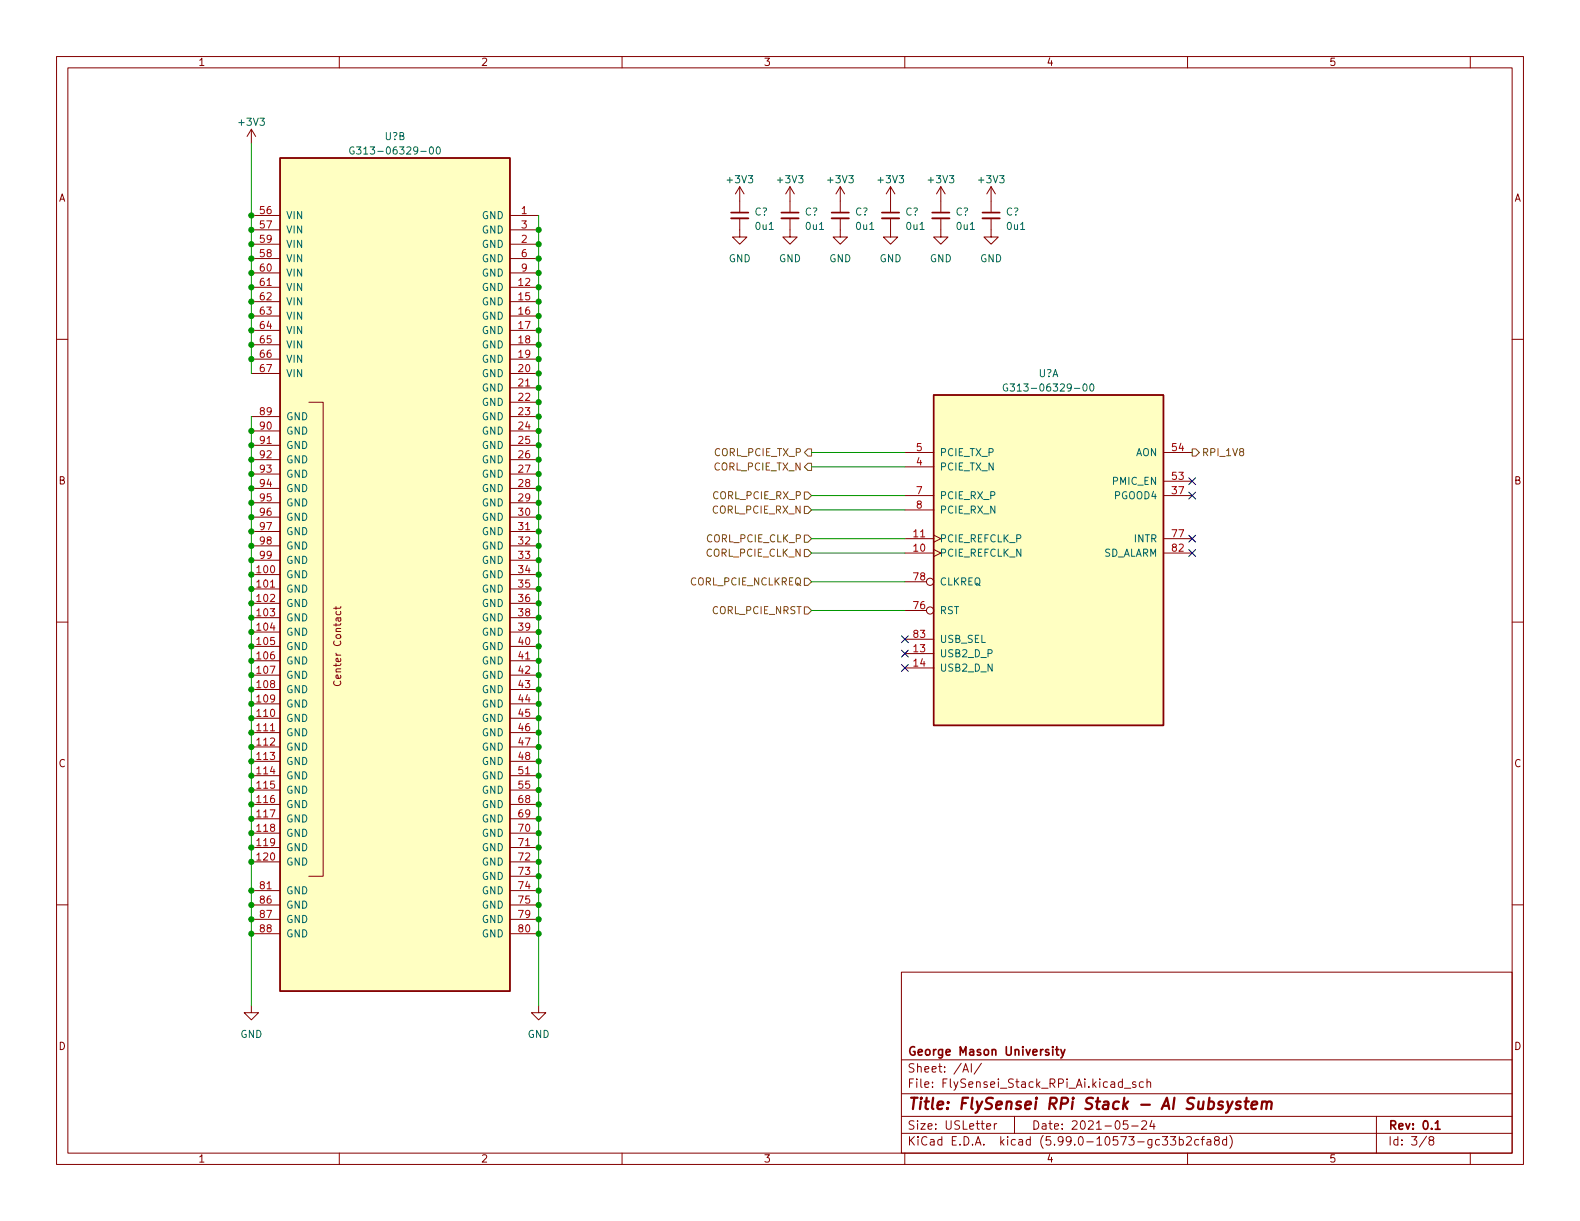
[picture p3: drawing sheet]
<svg xmlns="http://www.w3.org/2000/svg" width="279mm" height="216mm" viewBox="0 0 279 216" stroke-linecap="round" stroke-linejoin="round" font-family="sans-serif">
<g fill="none" stroke="#840000" stroke-width=".18">
<path d="M10 10h259.4v195.9h-259.4zM12 12h255.4v191.9h-255.4zM60 10v2M110 10v2M160 10v2M210 10v2M260 10v2M44.4 22.9l-.7 1.2M44.4 22.9v2.5M44.4 22.9l.8 1.2M44.4 38.1h5.1M90.2 38.1h5"/>
<path d="M130.8 38.6v3.3h1.3l-1.3 1.3-1.3-1.3h1.3M130.8 33l-.8 1.3M130.8 33v4.6M130.8 33l.8 1.3M139.7 38.6v3.3h1.3l-1.3 1.3-1.3-1.3h1.3M139.7 33v4.6M139.7 33l-.8 1.3M139.7 33l.8 1.3M148.6 38.6v3.3h1.3l-1.3 1.3-1.3-1.3h1.3M148.6 33l-.8 1.3M148.6 33v4.6M148.6 33l.8 1.3"/>
<path d="M157.5 38.6v3.3h1.2l-1.2 1.3-1.3-1.3h1.3M157.5 33v4.6M157.5 33l-.8 1.3M157.5 33l.7 1.3M166.4 38.6v3.3h1.2l-1.2 1.3-1.3-1.3h1.3M166.4 33v4.6M166.4 33l-.8 1.3M166.4 33l.7 1.3M175.3 38.6v3.3h1.2l-1.2 1.3-1.3-1.3h1.3M175.3 33l-.8 1.3M175.3 33v4.6M175.3 33l.7 1.3"/>
<path d="M10 60h2M44.4 50.8h5.1M44.4 53.3h5.1M44.4 55.9h5.1M44.4 58.4h5.1M44.4 43.2h5.1M44.4 40.6h5.1M44.4 45.7h5.1M44.4 48.3h5.1M90.2 50.8h5M90.2 53.3h5M90.2 55.9h5"/>
<path d="M90.2 58.4h5M90.2 43.2h5M90.2 40.6h5M90.2 45.7h5M90.2 48.3h5M267.4 60h2M44.4 61h5.1M44.4 63.5h5.1M44.4 66h5.1M44.4 73.7h5.1M44.4 76.2h5.1M44.4 78.7h5.1"/>
<path d="M54.6 71.1h2.5v83.8h-2.5M90.2 61h5M90.2 63.5h5M90.2 66h5M90.2 68.6h5M90.2 71.1h5M90.2 73.7h5M90.2 76.2h5M90.2 78.7h5M44.4 81.3h5.1M44.4 83.8h5.1M44.4 86.4h5.1"/>
<path d="M44.4 88.9h5.1M44.4 91.4h5.1M44.4 94h5.1M44.4 96.5h5.1M44.4 99.1h5.1M90.2 81.3h5M90.2 83.8h5M90.2 86.4h5M90.2 88.9h5M90.2 91.4h5M90.2 94h5M90.2 96.5h5"/>
<path d="M90.2 99.1h5M160 97.8h5.1M160 95.3h5.1M160 87.6h5.1M160 82.6h5.1M160 80h5.1M160 90.2h5.1M165.1 97.2l1.3 .6-1.3 .6M165.1 94.6l1.3 .7-1.3 .6M205.7 97.8h5.1M205.7 95.3h5.1M205.7 87.6h5.1"/>
<path d="M205.7 80h5.1M205.7 85.1h5.1M10 110h2M44.4 101.6h5.1M44.4 104.1h5.1M44.4 106.7h5.1M44.4 109.2h5.1M44.4 111.8h5.1M44.4 114.3h5.1M44.4 116.8h5.1M44.4 119.4h5.1M59.4 107.3v.4"/>
<path d="M59.5 108.1l-.1 .4 .3 .2 .5-.1v-.5M60.3 107.3l-.2 .3h-1.1M90.2 101.6h5M90.2 104.1h5M90.2 106.7h5M90.2 109.2h5M90.2 111.8h5M90.2 114.3h5M90.2 116.8h5M90.2 119.4h5M160 115.6h5.1M160 118.1h5.1"/>
<path d="M160 108h3.8M160 102.9h3.8M160 113h5.1M267.4 110h2M44.4 121.9h5.1M44.4 124.5h5.1M44.4 127h5.1M44.4 129.5h5.1M44.4 132.1h5.1M44.4 134.6h5.1M44.4 137.2h5.1M44.4 139.7h5.1"/>
<path d="M59.1 120.4a.6 .6 0 0 0 .4 .9 .6 .6 0 0 0 .8-.6l-.2-.3M90.2 121.9h5M90.2 124.5h5M90.2 127h5M90.2 129.5h5M90.2 132.1h5M90.2 134.6h5M90.2 137.2h5M90.2 139.7h5M10 160h2M44.4 142.2h5.1M44.4 144.8h5.1"/>
<path d="M44.4 147.3h5.1M44.4 149.9h5.1M44.4 152.4h5.1M44.4 157.5h5.1M90.2 142.2h5M90.2 144.8h5M90.2 147.3h5M90.2 149.9h5M90.2 152.4h5M90.2 154.9h5M90.2 157.5h5M267.4 160h2"/>
<path d="M44.4 177.8v1.3h1.3l-1.3 1.2-1.2-1.2h1.2M44.4 160h5.1M44.4 162.6h5.1M44.4 165.1h5.1M90.2 160h5M90.2 162.6h5M90.2 165.1h5M95.2 177.8v1.3h1.3l-1.3 1.2-1.2-1.2h1.2M159.4 171.9h108v32h-108zM159.4 197.4h108M159.4 193.4h108M159.4 187.4h108"/>
<path d="M170.3 189.6l.5-1.5 .5 1.5M170.4 189.1h.7M171.8 188.1v1.5M173.5 188l-1.2 1.9M174.5 199.2l.7-.2-.1-.3h-.4l-.2 .2v.7h.6M175.8 198.7v1M176.3 198.7h-.3l-.2 .3M179.4 197.4v3M198.8 192.4h1.2M199.4 198.2h-.7l-.1 .7 .2-.2 .5 .1 .2 .2-.1 .5-.2 .2-.6-.2M200.1 199.1h1.2M200.8 191.4l-.3-.1-.2 .2v.2l.5 .2v.3h-.5"/>
<path d="M201.9 198.3l.6-.1 .2 .1 .1 .3-1 1.1h1M202.2 191.4l-.4-.1-.3 .3v.4l.1 .2h.6M202.8 191.4l.2-.1 .4 .1 .1 .9M202.8 190.8v1.5M203.7 198.1l-.4 1.1h1M204 198.7v1M243.4 197.4v6.5M60 203.9v2M110 203.9v2M159.4 200.4h108M160 203.9v2M205.5 201h1l-.5 .5 .4 .2v.6l-.2 .2h-.4l-.3-.2"/>
<path d="M207 201h.9l-.5 .5 .4 .2v.6l-.2 .2h-.4l-.2-.2M208.5 201.5h.5l.3 .3v.4l-.2 .2h-.6M208.5 201v1.5M209.8 201.1l.6-.1 .2 .1 .1 .3-.9 1.1h.9M210 203.9v2M212 201.5h-.5l-.2 .3v.4l.1 .2h.6M212.4 201.5h.6M213 201l-.4 .2v1.3M213.5 201.5h.5l.1 1M214.1 201.8l-.5 .1a.29 .29 0 0 0-.2 .3 .29 .29 0 0 0 .2 .3l.5-.1M215 201.6l-.2-.3v-.2l.2-.1h.5l.1 .3-.1 .2-.6 .2-.1 .2v.4l.2 .2h.3l.3-.3-.1-.4-.2-.2M216.9 201.5h-.4l-.3 .3v.4l.1 .2h.6"/>
<path d="M216.9 201v1.5M217.5 200.8a1.72 1.72 0 0 1 0 2.2M252.3 200.9l-1.3 1.9M253 201.6l-.3-.3 .1-.2 .2-.1h.4l.1 .3v.2l-.7 .2-.1 .2v.3l.3 .3h.3l.2-.3v-.4l-.2-.2M260 203.9v2"/>
<circle cx="164.5" cy="107.9" r=".63"/>
<circle cx="164.5" cy="102.9" r=".63"/>
</g>
<path d="M129.3 37.6h3M138.2 37.6h3M147.1 37.6h3M156 37.6h3M164.8 37.6h3.1M173.7 37.6h3.1M186.7 185.6h.5M186.9 185.1v1.3l.3 .2M187.6 185.6l.4 1M188.3 185.6l-.5 1.3-.2 .2M253.8 198.6l.4-.4v1.5M253.8 199.7h.9" fill="none" stroke="#840000" stroke-width=".3"/>
<path d="M217 194.8l.3 1.3M218 194.8l-.9 1.8-.3 .2M219.4 194.9a.49 .49 0 0 0-.8 .3l.1 .1 .6 .2 .1 .2-.1 .3-.2 .1-.6-.1M220.1 194.8h.7M220.4 194.1l-.2 1.7 .1 .2 .4 .1M221.3 195.4l1-.2v-.3l-.2-.1-.6 .1-.2 .9 .2 .3 .6-.1M223.2 195a.49 .49 0 0 1 .8 .1l-.1 1M223.2 194.8l-.1 1.3M224 195.1a.5 .5 0 0 1 .8-.2v1.2" fill="none" stroke="#840000" stroke-width=".4"/>
<g fill="#ffffc2" stroke="#ffffc2" stroke-width=".18">
<path d="M165.1 69.9h40.6v58.4h-40.6z"/>
<path d="M49.5 27.9h40.7v147.4h-40.7z"/>
</g>
<path d="M49.5 27.9h40.7v147.4h-40.7zM165.1 69.9h40.6v58.4h-40.6z" fill="none" stroke="#840000" stroke-width=".25"/>
<path d="M62.6 26a.59 .59 0 0 0-.8 .6 .59 .59 0 0 0 .8 .6v-.5h-.2M63 26h.8l-.4 .5 .4 .1v.5l-.2 .1-.6-.1M76 26.1l.2-.1a.68 .68 0 0 1 .5 .6 .68 .68 0 0 1-.5 .6l-.2-.1-.1-.3zM77.3 26.1l.1-.1a.68 .68 0 0 1 .5 .6 .68 .68 0 0 1-.5 .6l-.1-.1-.2-.3zM178.1 67.9a.59 .59 0 0 0-.7 .6 .59 .59 0 0 0 .7 .6l.1-.5h-.2M178.6 67.9h.8l-.4 .5 .3 .1v.5l-.1 .2-.6-.2M191.7 67.9h.1a.68 .68 0 0 1 .4 .6 .68 .68 0 0 1-.4 .7 .84 .84 0 0 1-.1-1.3zM192.9 67.9h.1a.68 .68 0 0 1 .4 .6 .68 .68 0 0 1-.4 .7 .84 .84 0 0 1-.1-1.3z" fill="none" stroke="#006464" stroke-width=".18"/>
<path d="M129.3 38.6h3M138.2 38.6h3M147.1 38.6h3M156 38.6h3M164.8 38.6h3.1M173.7 38.6h3.1" fill="none" stroke="#840000" stroke-width=".33"/>
<path d="M142.9 79.4h.6v1.2h-.6l-.7-.6zM210.8 79.4h.7l.6 .6-.6 .6h-.7zM142.2 97.2h.7l.6 .6-.6 .6h-.7zM142.2 94.6h.7l.6 .7-.6 .6h-.7zM142.2 89.5h.7l.6 .7-.6 .6h-.7zM142.2 87h.7l.6 .6-.6 .7h-.7zM142.9 81.9h.6v1.3h-.6l-.7-.6zM142.2 102.2h.7l.6 .7-.6 .6h-.7zM142.2 107.3h.7l.6 .7-.6 .6h-.7z" fill="none" stroke="#725600" stroke-width=".18"/>
<path d="M44.4 25.4v40.6M95.2 38.1v139.7M44.4 73.7v104.1M143.5 97.8h16.5M143.5 95.3h16.5M143.5 87.6h16.5M143.5 90.2h16.5M143.5 80h16.5M143.5 82.6h16.5M143.5 102.9h16.5M143.5 108h16.5" fill="none" stroke="#009600" stroke-width=".18"/>
<g fill="none" stroke="#000084" stroke-width=".18">
<path d="M210.2 97.2l1.2 1.2M210.2 87l1.2 1.2M210.2 84.5l1.2 1.2M210.2 94.6l1.2 1.3M211.4 97.2l-1.2 1.2M211.4 87l-1.2 1.2M211.4 84.5l-1.2 1.2M211.4 94.6l-1.2 1.3M159.4 115l1.2 1.2M159.4 112.4l1.2 1.2M159.4 117.5l1.2 1.2M160.6 115l-1.2 1.2"/>
<path d="M160.6 112.4l-1.2 1.2M160.6 117.5l-1.2 1.2"/>
</g>
<g fill="#009600" stroke="#009600" stroke-width=".18">
<circle cx="44.4" cy="101.6" r=".46"/>
<circle cx="44.4" cy="104.1" r=".46"/>
<circle cx="44.4" cy="106.7" r=".46"/>
<circle cx="44.4" cy="114.3" r=".46"/>
<circle cx="44.4" cy="116.8" r=".46"/>
<circle cx="44.4" cy="119.4" r=".46"/>
<circle cx="44.4" cy="127" r=".46"/>
<circle cx="44.4" cy="129.5" r=".46"/>
<circle cx="44.4" cy="132.1" r=".46"/>
<circle cx="44.4" cy="109.2" r=".46"/>
<circle cx="44.4" cy="111.8" r=".46"/>
<circle cx="44.4" cy="121.9" r=".46"/>
<circle cx="44.4" cy="124.5" r=".46"/>
<circle cx="44.4" cy="88.9" r=".46"/>
<circle cx="44.4" cy="91.4" r=".46"/>
<circle cx="44.4" cy="94" r=".46"/>
<circle cx="95.2" cy="96.5" r=".46"/>
<circle cx="95.2" cy="99.1" r=".46"/>
<circle cx="95.2" cy="101.6" r=".46"/>
<circle cx="44.4" cy="96.5" r=".46"/>
<circle cx="44.4" cy="99.1" r=".46"/>
<circle cx="95.2" cy="91.4" r=".46"/>
<circle cx="95.2" cy="94" r=".46"/>
<circle cx="44.4" cy="139.7" r=".46"/>
<circle cx="44.4" cy="142.2" r=".46"/>
<circle cx="44.4" cy="144.8" r=".46"/>
<circle cx="44.4" cy="152.4" r=".46"/>
<circle cx="44.4" cy="157.5" r=".46"/>
<circle cx="44.4" cy="134.6" r=".46"/>
<circle cx="44.4" cy="137.2" r=".46"/>
<circle cx="44.4" cy="147.3" r=".46"/>
<circle cx="44.4" cy="149.9" r=".46"/>
<circle cx="44.4" cy="160" r=".46"/>
<circle cx="44.4" cy="162.6" r=".46"/>
<circle cx="44.4" cy="165.1" r=".46"/>
<circle cx="95.2" cy="142.2" r=".46"/>
<circle cx="95.2" cy="144.8" r=".46"/>
<circle cx="95.2" cy="147.3" r=".46"/>
<circle cx="95.2" cy="154.9" r=".46"/>
<circle cx="95.2" cy="157.5" r=".46"/>
<circle cx="95.2" cy="160" r=".46"/>
<circle cx="95.2" cy="137.2" r=".46"/>
<circle cx="95.2" cy="139.7" r=".46"/>
<circle cx="95.2" cy="149.9" r=".46"/>
<circle cx="95.2" cy="152.4" r=".46"/>
<circle cx="95.2" cy="162.6" r=".46"/>
<circle cx="95.2" cy="165.1" r=".46"/>
<circle cx="44.4" cy="81.3" r=".46"/>
<circle cx="44.4" cy="83.8" r=".46"/>
<circle cx="44.4" cy="86.4" r=".46"/>
<circle cx="44.4" cy="76.2" r=".46"/>
<circle cx="44.4" cy="78.7" r=".46"/>
<circle cx="44.4" cy="61" r=".46"/>
<circle cx="44.4" cy="63.5" r=".46"/>
<circle cx="44.4" cy="38.1" r=".46"/>
<circle cx="44.4" cy="40.6" r=".46"/>
<circle cx="44.4" cy="43.2" r=".46"/>
<circle cx="44.4" cy="45.7" r=".46"/>
<circle cx="44.4" cy="48.3" r=".46"/>
<circle cx="44.4" cy="50.8" r=".46"/>
<circle cx="44.4" cy="53.3" r=".46"/>
<circle cx="44.4" cy="55.9" r=".46"/>
<circle cx="44.4" cy="58.4" r=".46"/>
<circle cx="95.2" cy="45.7" r=".46"/>
<circle cx="95.2" cy="48.3" r=".46"/>
<circle cx="95.2" cy="50.8" r=".46"/>
<circle cx="95.2" cy="53.3" r=".46"/>
<circle cx="95.2" cy="55.9" r=".46"/>
<circle cx="95.2" cy="58.4" r=".46"/>
<circle cx="95.2" cy="66" r=".46"/>
<circle cx="95.2" cy="68.6" r=".46"/>
<circle cx="95.2" cy="71.1" r=".46"/>
<circle cx="95.2" cy="73.7" r=".46"/>
<circle cx="95.2" cy="76.2" r=".46"/>
<circle cx="95.2" cy="40.6" r=".46"/>
<circle cx="95.2" cy="43.2" r=".46"/>
<circle cx="95.2" cy="61" r=".46"/>
<circle cx="95.2" cy="63.5" r=".46"/>
<circle cx="95.2" cy="104.1" r=".46"/>
<circle cx="95.2" cy="106.7" r=".46"/>
<circle cx="95.2" cy="109.2" r=".46"/>
<circle cx="95.2" cy="111.8" r=".46"/>
<circle cx="95.2" cy="114.3" r=".46"/>
<circle cx="95.2" cy="116.8" r=".46"/>
<circle cx="95.2" cy="119.4" r=".46"/>
<circle cx="95.2" cy="121.9" r=".46"/>
<circle cx="95.2" cy="129.5" r=".46"/>
<circle cx="95.2" cy="132.1" r=".46"/>
<circle cx="95.2" cy="134.6" r=".46"/>
<circle cx="95.2" cy="124.5" r=".46"/>
<circle cx="95.2" cy="127" r=".46"/>
<circle cx="95.2" cy="78.7" r=".46"/>
<circle cx="95.2" cy="81.3" r=".46"/>
<circle cx="95.2" cy="83.8" r=".46"/>
<circle cx="95.2" cy="86.4" r=".46"/>
<circle cx="95.2" cy="88.9" r=".46"/>
</g>
<text font-size="2.8" fill="#840000" x="160.4" y="196.2">Title: FlySensei RPi Stack - AI Subsystem</text>
<g font-size="2.1" fill="#840000">
<text x="160.4" y="189.7">Sheet: /AI/</text>
<text x="160.4" y="186.7">George Mason University</text>
<text x="160.4" y="192.4">File: FlySensei_Stack_RPi_Ai.kicad_sch</text>
<text x="160.4" y="202.5">KiCad E.D.A. kicad (5.99.0-10573-gc33b2cfa8d)</text>
<text x="160.4" y="199.7">Size: USLetter</text>
<text x="182.4" y="199.7">Date: 2021-05-24</text>
<text x="245.4" y="199.7">Rev: 0.1</text>
<text x="245.4" y="202.5">Id: 3/8</text>
</g>
<g font-size="1.8" fill="#840000">
<text x="35" y="11.6">1</text>
<text x="85" y="11.6">2</text>
<text x="135" y="11.6">3</text>
<text x="185" y="11.6">4</text>
<text x="235" y="11.6">5</text>
<text x="10.3" y="35.6">A</text>
<text x="267.7" y="35.6">A</text>
<text x="10.3" y="85.7">B</text>
<text x="267.7" y="85.7">B</text>
<text x="60.3" y="120.6" transform="rotate(-90 60.3 120.6)">Center Contact</text>
<text x="10.3" y="135.6">C</text>
<text x="267.7" y="135.6">C</text>
<text x="10.3" y="185.7">D</text>
<text x="267.7" y="185.7">D</text>
<text x="35" y="205.6">1</text>
<text x="85" y="205.6">2</text>
<text x="135" y="205.6">3</text>
<text x="185" y="205.6">4</text>
<text x="235" y="205.6">5</text>
</g>
<g font-size="1.8" fill="#006464">
<text x="42.4" y="22.2">+3V3</text>
<text x="63.7" y="27.3">G313-06329-00</text>
<text x="68" y="24.8">U?B</text>
<text x="128.7" y="32.4">+3V3</text>
<text x="137.6" y="32.4">+3V3</text>
<text x="146.5" y="32.4">+3V3</text>
<text x="155.4" y="32.4">+3V3</text>
<text x="164.3" y="32.4">+3V3</text>
<text x="173.2" y="32.4">+3V3</text>
<text x="50.5" y="38.7">VIN</text>
<text x="50.5" y="41.3">VIN</text>
<text x="85.2" y="38.7">GND</text>
<text x="85.2" y="41.3">GND</text>
<text x="133.4" y="38.1">C?</text>
<text x="133.7" y="40.6">0u1</text>
<text x="142.3" y="38.1">C?</text>
<text x="142.6" y="40.6">0u1</text>
<text x="151.2" y="38.1">C?</text>
<text x="151.5" y="40.6">0u1</text>
<text x="160.1" y="38.1">C?</text>
<text x="160.4" y="40.6">0u1</text>
<text x="169" y="38.1">C?</text>
<text x="169.2" y="40.6">0u1</text>
<text x="177.9" y="38.1">C?</text>
<text x="178.1" y="40.6">0u1</text>
<text x="50.5" y="46.4">VIN</text>
<text x="50.5" y="43.8">VIN</text>
<text x="85.2" y="43.8">GND</text>
<text x="85.2" y="46.4">GND</text>
<text x="128.8" y="46.4">GND</text>
<text x="137.7" y="46.4">GND</text>
<text x="146.6" y="46.4">GND</text>
<text x="155.5" y="46.4">GND</text>
<text x="164.4" y="46.4">GND</text>
<text x="173.3" y="46.4">GND</text>
<text x="50.5" y="48.9">VIN</text>
<text x="50.5" y="51.4">VIN</text>
<text x="50.5" y="54">VIN</text>
<text x="85.2" y="51.4">GND</text>
<text x="85.2" y="54">GND</text>
<text x="85.2" y="48.9">GND</text>
<text x="50.5" y="56.5">VIN</text>
<text x="50.5" y="59.1">VIN</text>
<text x="85.2" y="56.5">GND</text>
<text x="85.2" y="59.1">GND</text>
<text x="50.5" y="61.6">VIN</text>
<text x="50.5" y="64.1">VIN</text>
<text x="85.2" y="61.6">GND</text>
<text x="85.2" y="64.1">GND</text>
<text x="50.5" y="66.7">VIN</text>
<text x="85.2" y="66.7">GND</text>
<text x="85.2" y="69.2">GND</text>
<text x="85.2" y="71.8">GND</text>
<text x="179.2" y="69.2">G313-06329-00</text>
<text x="183.6" y="66.7">U?A</text>
<text x="50.5" y="74.3">GND</text>
<text x="50.5" y="76.8">GND</text>
<text x="85.2" y="74.3">GND</text>
<text x="85.2" y="76.8">GND</text>
<text x="50.5" y="79.4">GND</text>
<text x="50.5" y="81.9">GND</text>
<text x="85.2" y="79.4">GND</text>
<text x="85.2" y="81.9">GND</text>
<text x="166.1" y="83.2">PCIE_TX_N</text>
<text x="166.1" y="80.6">PCIE_TX_P</text>
<text x="200.8" y="80.6">AON</text>
<text x="50.5" y="84.5">GND</text>
<text x="50.5" y="87">GND</text>
<text x="50.5" y="89.5">GND</text>
<text x="85.2" y="84.5">GND</text>
<text x="85.2" y="87">GND</text>
<text x="85.2" y="89.5">GND</text>
<text x="166.1" y="88.3">PCIE_RX_P</text>
<text x="196.9" y="85.7">PMIC_EN</text>
<text x="197.2" y="88.3">PGOOD4</text>
<text x="50.5" y="92.1">GND</text>
<text x="50.5" y="94.6">GND</text>
<text x="85.2" y="92.1">GND</text>
<text x="85.2" y="94.6">GND</text>
<text x="166.1" y="95.9">PCIE_REFCLK_P</text>
<text x="166.1" y="90.8">PCIE_RX_N</text>
<text x="200.6" y="95.9">INTR</text>
<text x="50.5" y="97.2">GND</text>
<text x="50.5" y="99.7">GND</text>
<text x="85.2" y="97.2">GND</text>
<text x="85.2" y="99.7">GND</text>
<text x="166.1" y="98.4">PCIE_REFCLK_N</text>
<text x="194.9" y="98.4">SD_ALARM</text>
<text x="50.5" y="102.2">GND</text>
<text x="50.5" y="104.8">GND</text>
<text x="50.5" y="107.3">GND</text>
<text x="85.2" y="102.2">GND</text>
<text x="85.2" y="104.8">GND</text>
<text x="85.2" y="107.3">GND</text>
<text x="166.1" y="103.5">CLKREQ</text>
<text x="50.5" y="109.9">GND</text>
<text x="50.5" y="112.4">GND</text>
<text x="85.2" y="109.9">GND</text>
<text x="85.2" y="112.4">GND</text>
<text x="166.1" y="108.6">RST</text>
<text x="166.1" y="113.7">USB_SEL</text>
<text x="50.5" y="114.9">GND</text>
<text x="50.5" y="117.5">GND</text>
<text x="85.2" y="114.9">GND</text>
<text x="85.2" y="117.5">GND</text>
<text x="166.1" y="116.2">USB2_D_P</text>
<text x="166.1" y="118.7">USB2_D_N</text>
<text x="50.5" y="120">GND</text>
<text x="50.5" y="122.6">GND</text>
<text x="50.5" y="125.1">GND</text>
<text x="85.2" y="120">GND</text>
<text x="85.2" y="122.6">GND</text>
<text x="85.2" y="125.1">GND</text>
<text x="50.5" y="127.6">GND</text>
<text x="50.5" y="130.2">GND</text>
<text x="85.2" y="127.6">GND</text>
<text x="85.2" y="130.2">GND</text>
<text x="50.5" y="132.7">GND</text>
<text x="50.5" y="135.3">GND</text>
<text x="50.5" y="137.8">GND</text>
<text x="85.2" y="132.7">GND</text>
<text x="85.2" y="135.3">GND</text>
<text x="85.2" y="137.8">GND</text>
<text x="50.5" y="140.3">GND</text>
<text x="50.5" y="142.9">GND</text>
<text x="85.2" y="140.3">GND</text>
<text x="85.2" y="142.9">GND</text>
<text x="50.5" y="145.4">GND</text>
<text x="50.5" y="148">GND</text>
<text x="85.2" y="145.4">GND</text>
<text x="85.2" y="148">GND</text>
<text x="50.5" y="150.5">GND</text>
<text x="50.5" y="153">GND</text>
<text x="85.2" y="150.5">GND</text>
<text x="85.2" y="153">GND</text>
<text x="85.2" y="155.6">GND</text>
<text x="50.5" y="158.1">GND</text>
<text x="50.5" y="160.7">GND</text>
<text x="85.2" y="158.1">GND</text>
<text x="85.2" y="160.7">GND</text>
<text x="50.5" y="163.2">GND</text>
<text x="50.5" y="165.7">GND</text>
<text x="85.2" y="163.2">GND</text>
<text x="85.2" y="165.7">GND</text>
<text x="42.5" y="183.5">GND</text>
<text x="93.3" y="183.5">GND</text>
</g>
<g font-size="1.8" fill="#a90000">
<text x="46" y="37.8">56</text>
<text x="46" y="40.4">57</text>
<text x="92.2" y="37.8">1</text>
<text x="92.2" y="40.4">3</text>
<text x="46" y="45.5">58</text>
<text x="46" y="42.9">59</text>
<text x="92.2" y="42.9">2</text>
<text x="92.2" y="45.5">6</text>
<text x="46" y="48">60</text>
<text x="46" y="50.5">61</text>
<text x="46" y="53.1">62</text>
<text x="91.7" y="50.5">12</text>
<text x="91.7" y="53.1">15</text>
<text x="92.2" y="48">9</text>
<text x="46" y="55.6">63</text>
<text x="46" y="58.2">64</text>
<text x="91.7" y="55.6">16</text>
<text x="91.7" y="58.2">17</text>
<text x="46" y="60.7">65</text>
<text x="46" y="63.2">66</text>
<text x="46" y="65.8">67</text>
<text x="91.7" y="60.7">18</text>
<text x="91.7" y="63.2">19</text>
<text x="91.7" y="65.8">20</text>
<text x="91.7" y="68.3">21</text>
<text x="91.7" y="70.9">22</text>
<text x="46" y="73.4">89</text>
<text x="46" y="75.9">90</text>
<text x="91.7" y="73.4">23</text>
<text x="91.7" y="75.9">24</text>
<text x="46" y="78.5">91</text>
<text x="46" y="81">92</text>
<text x="46" y="83.6">93</text>
<text x="91.7" y="78.5">25</text>
<text x="91.7" y="81">26</text>
<text x="91.7" y="83.6">27</text>
<text x="162.1" y="82.3">4</text>
<text x="162.1" y="79.8">5</text>
<text x="207.3" y="79.8">54</text>
<text x="46" y="86.1">94</text>
<text x="46" y="88.6">95</text>
<text x="91.7" y="86.1">28</text>
<text x="91.7" y="88.6">29</text>
<text x="162.1" y="87.4">7</text>
<text x="162.1" y="89.9">8</text>
<text x="207.3" y="87.4">37</text>
<text x="207.3" y="84.8">53</text>
<text x="46" y="91.2">96</text>
<text x="46" y="93.7">97</text>
<text x="91.7" y="91.2">30</text>
<text x="91.7" y="93.7">31</text>
<text x="161.6" y="95">11</text>
<text x="207.3" y="95">77</text>
<text x="45.5" y="101.3">100</text>
<text x="46" y="96.3">98</text>
<text x="46" y="98.8">99</text>
<text x="91.7" y="96.3">32</text>
<text x="91.7" y="98.8">33</text>
<text x="91.7" y="101.3">34</text>
<text x="161.6" y="97.5">10</text>
<text x="207.3" y="97.5">82</text>
<text x="45.5" y="103.9">101</text>
<text x="45.5" y="106.4">102</text>
<text x="91.7" y="103.9">35</text>
<text x="91.7" y="106.4">36</text>
<text x="161.6" y="107.7">76</text>
<text x="161.6" y="102.6">78</text>
<text x="45.5" y="109">103</text>
<text x="45.5" y="111.5">104</text>
<text x="91.7" y="109">38</text>
<text x="91.7" y="111.5">39</text>
<text x="161.6" y="112.8">83</text>
<text x="45.5" y="114">105</text>
<text x="45.5" y="116.6">106</text>
<text x="45.5" y="119.1">107</text>
<text x="91.7" y="114">40</text>
<text x="91.7" y="116.6">41</text>
<text x="91.7" y="119.1">42</text>
<text x="161.6" y="115.3">13</text>
<text x="161.6" y="117.9">14</text>
<text x="45.5" y="121.7">108</text>
<text x="45.5" y="124.2">109</text>
<text x="91.7" y="121.7">43</text>
<text x="91.7" y="124.2">44</text>
<text x="45.5" y="126.7">110</text>
<text x="45.5" y="129.3">111</text>
<text x="45.5" y="131.8">112</text>
<text x="91.7" y="126.7">45</text>
<text x="91.7" y="129.3">46</text>
<text x="91.7" y="131.8">47</text>
<text x="45.5" y="134.4">113</text>
<text x="45.5" y="136.9">114</text>
<text x="91.7" y="134.4">48</text>
<text x="91.7" y="136.9">51</text>
<text x="45.5" y="139.4">115</text>
<text x="45.5" y="142">116</text>
<text x="91.7" y="139.4">55</text>
<text x="91.7" y="142">68</text>
<text x="45.5" y="144.5">117</text>
<text x="45.5" y="147.1">118</text>
<text x="45.5" y="149.6">119</text>
<text x="91.7" y="144.5">69</text>
<text x="91.7" y="147.1">70</text>
<text x="91.7" y="149.6">71</text>
<text x="45.5" y="152.1">120</text>
<text x="91.7" y="152.1">72</text>
<text x="91.7" y="154.7">73</text>
<text x="46" y="157.2">81</text>
<text x="46" y="159.8">86</text>
<text x="91.7" y="157.2">74</text>
<text x="91.7" y="159.8">75</text>
<text x="46" y="162.3">87</text>
<text x="46" y="164.8">88</text>
<text x="91.7" y="162.3">79</text>
<text x="91.7" y="164.8">80</text>
</g>
<g font-size="1.8" fill="#725600">
<text x="126.2" y="83.2">CORL_PCIE_TX_N</text>
<text x="126.3" y="80.6">CORL_PCIE_TX_P</text>
<text x="212.5" y="80.6">RPI_1V8</text>
<text x="126.1" y="88.3">CORL_PCIE_RX_P</text>
<text x="125" y="95.9">CORL_PCIE_CLK_P</text>
<text x="126" y="90.8">CORL_PCIE_RX_N</text>
<text x="124.9" y="98.4">CORL_PCIE_CLK_N</text>
<text x="122" y="103.5">CORL_PCIE_NCLKREQ</text>
<text x="125.9" y="108.6">CORL_PCIE_NRST</text>
</g>
</svg>
